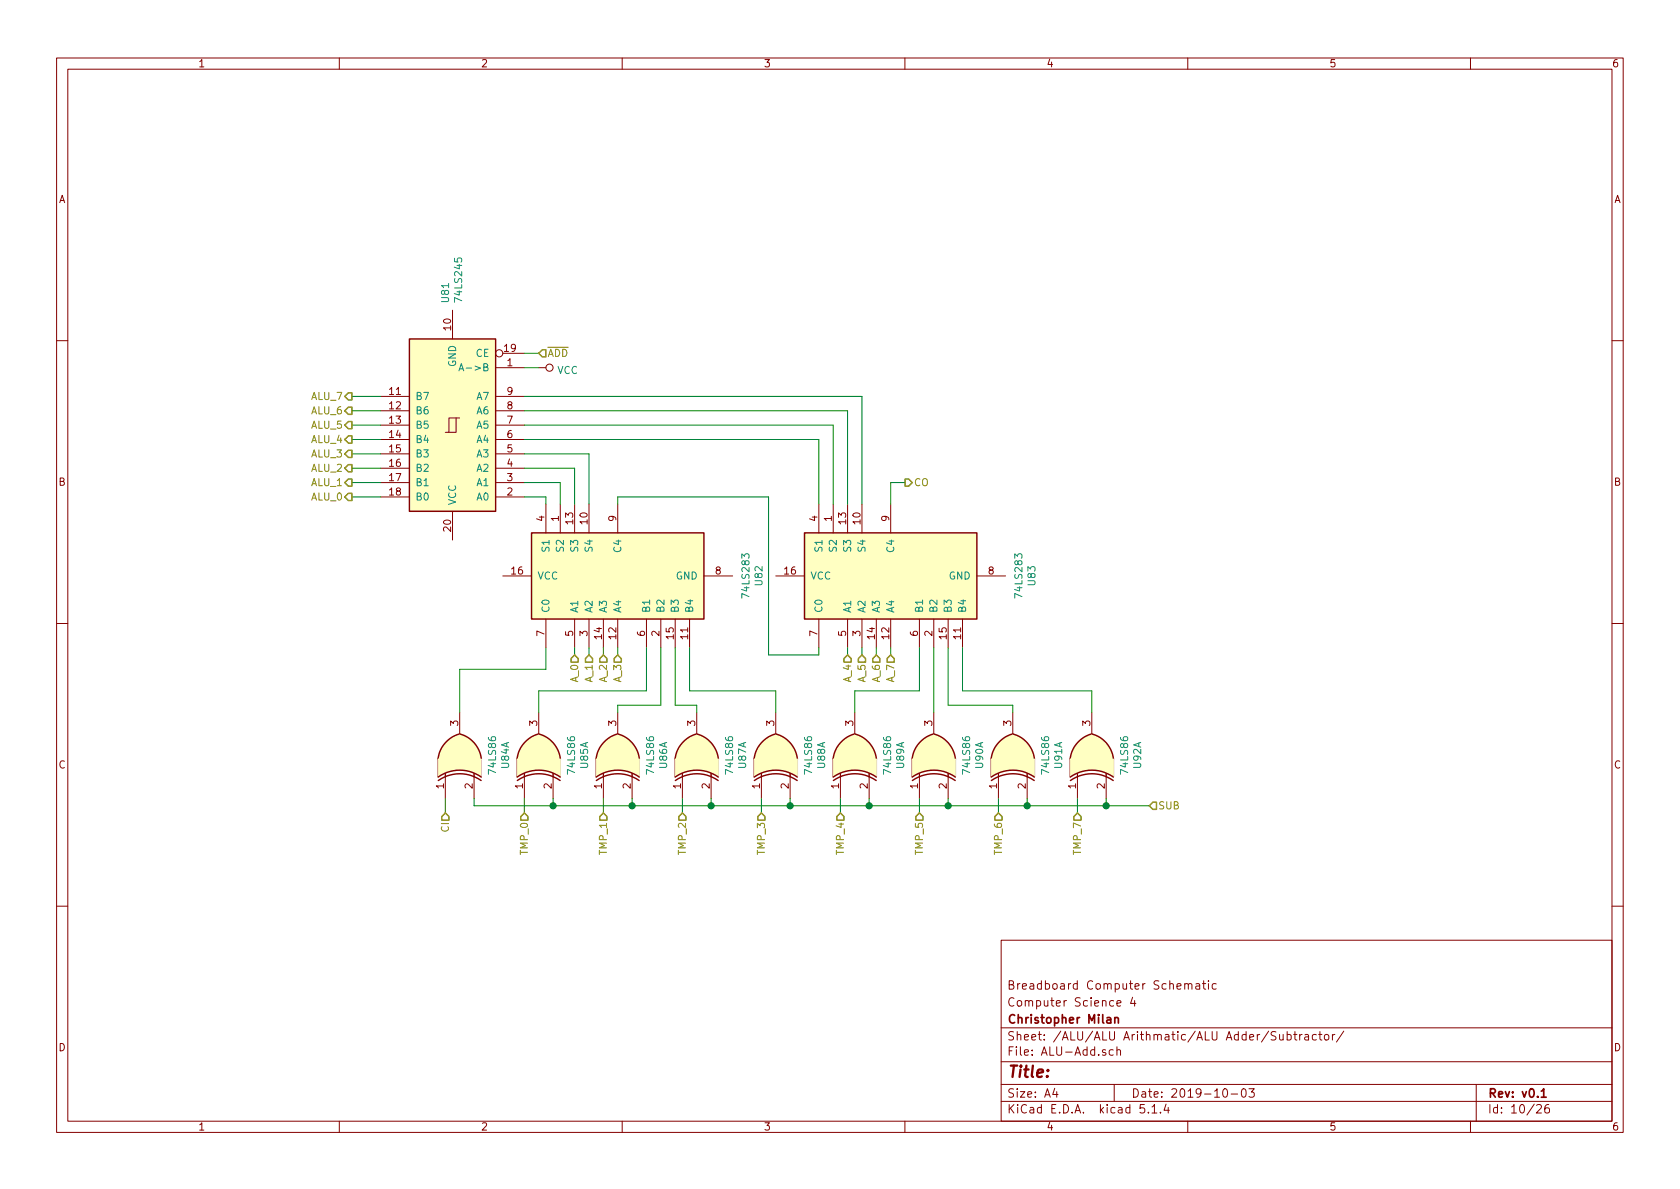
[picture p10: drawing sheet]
<svg xmlns="http://www.w3.org/2000/svg" width="297mm" height="210mm" viewBox="0 0 297 210" stroke-linecap="round" stroke-linejoin="round" font-family="sans-serif">
<g fill="none" stroke="#840000" stroke-width=".18">
<path d="M10 10.3h277v189.9h-277zM12 12.2h273v186.1h-273zM60 10.3v1.9M110 10.3v1.9M160 10.3v1.9M210 10.3v1.9M260 10.3v1.9M80 54.9v5M10 60.2h2M67.3 70.1h5.1M67.3 72.6h5.1M67.3 75.2h5.1"/>
<path d="M67.3 77.7h5.1M80.6 73.9v2.5h-1.2M81.3 73.9h-1.9v2.5h-.7M87.6 65h5.1M87.6 70.1h5.1M87.6 72.6h5.1M87.6 75.2h5.1M87.6 77.7h5.1M88.9 62.5h3.8M95.2 65h1.3M285 60.2h2M67.3 80.3h5.1"/>
<path d="M67.3 82.8h5.1M67.3 85.3h5.1M67.3 87.9h5.1M80 90.4v5.1M87.6 80.3h5.1M87.6 82.8h5.1M87.6 85.3h5.1M87.6 87.9h5.1M96.5 89.1v5.1M99.1 89.1v5.1M101.6 89.1v5.1M104.1 89.1v5.1"/>
<path d="M109.2 89.1v5.1M144.8 89.1v5.1M147.3 89.1v5.1M149.9 89.1v5.1M152.4 89.1v5.1M157.5 89.1v5.1M10 110.3h2M88.9 101.8h5.1M96.5 109.5v5M101.6 109.5v5M104.1 109.5v5M106.7 109.5v5"/>
<path d="M109.2 109.5v5M114.3 109.5v5M116.8 109.5v5M119.4 109.5v5M121.9 109.5v5M124.5 101.8h5M137.2 101.8h5M144.8 109.5v5M149.9 109.5v5M152.4 109.5v5M154.9 109.5v5M157.5 109.5v5"/>
<path d="M162.6 109.5v5M165.1 109.5v5M167.6 109.5v5M170.2 109.5v5M172.7 101.8h5.1M285 110.3h2M78.7 136.8v4.4M81.3 126v3.8M83.8 136.8v4.4M92.7 136.8v4.4M95.2 126v3.8M97.8 136.8v4.4"/>
<path d="M106.7 136.8v4.4M109.2 126v3.8M111.8 136.8v4.4M120.6 136.8v4.4M123.2 126v3.8M125.7 136.8v4.4M134.6 136.8v4.4M137.2 126v3.8M139.7 136.8v4.4M148.6 136.8v4.4M151.1 126v3.8M153.7 136.8v4.4"/>
<path d="M162.6 136.8v4.4M165.1 126v3.8M167.6 136.8v4.4M176.5 136.8v4.4M179.1 126v3.8M181.6 136.8v4.4M190.5 136.8v4.4M193 126v3.8M195.6 136.8v4.4M10 160.2h2M177 166.3h108v32h-108zM197.5 177.4l.7-.1-.1-.3-.4-.1-.2 .2 .1 .7h.5"/>
<path d="M200.3 176.3l-.4 1.1h.9M200.6 176.9v1M209.5 174.1l.2-.2 .3 .1 .1 .9M210.1 174.1l.2-.2 .4 .1v.9M211.5 174h.5l.1 .9M212.1 174.3l-.5 .1-.2 .2 .1 .2 .1 .1 .5-.1M212.6 173.9h.6M212.8 173.4v1.3l.4 .2M213.7 173.4v.2M213.7 173.9v1M215 174l-.4-.1-.3 .3 .2 .6h.5M285 160.2h2"/>
<path d="M60 198.3v1.9M110 198.3v1.9M160 198.3v1.9M177 194.8h108M177 191.8h108M177 187.8h108M177 181.8h108M186.5 192.5l-.4 1h1M186.8 193v1M195.5 185.7l-.4-.1-.2 .2 .1 .2 .5 .2v.3h-.6M196.8 185.7l-.4-.1-.3 .3 .1 .6 .2 .1 .4-.1M197 191.8v3"/>
<path d="M197.5 185.7l.2-.1 .3 .1 .1 .9M197.5 185.1v1.5M202.3 195.3h-.7l-.1 .7 .3-.1 .5 .1 .1 .2-.1 .5-.2 .1-.6-.1M203 196.7v.1M203.7 195.8l.4-.5v1.5M203.7 196.8h.8M205.2 196.7v.1M206.2 195.2l-.4 1.1h1M206.6 195.8v1M210 198.3v1.9M216.3 192.7l.4-.2a.94 .94 0 0 1 0 1.5 .79 .79 0 0 1-.4-1.3zM217.7 193.5h1.1"/>
<path d="M219.6 192.7l.4-.2a.94 .94 0 0 1 0 1.5 .82 .82 0 0 1-.4-1.3zM220.8 192.5h1l-.5 .6 .4 .1v.7l-.2 .1-.7-.1M226.2 182.9l.1 .9 .4 .1 .2-.1M226.9 182.9v1M227.6 183l.4-.1 .3 .3-.1 .6-.2 .1-.4-.1M227.6 182.4v1.5M228.7 182.9h.6M229 182.4v1.3l.3 .2M229.8 182.9v1M230.2 182.9l-.4 .3M230.7 183h.6l.1 .9M231.4 183.3l-.5 .1-.2 .2 .2 .3 .5-.1"/>
<path d="M232.7 183l-.4-.1-.3 .3 .1 .6 .2 .1 .4-.1M233.1 182.9h.6M233.4 182.4v1.3l.3 .2M234.2 183.1l.2-.2 .5 .2v.7l-.3 .1-.4-.1zM235.6 182.9v1M236 182.9l-.4 .3M237.6 182.3l-1.3 2M260 198.3v1.9M261 191.8v6.5M271.7 195.5l.2-.2h.4l.2 .5-.9 1h.9M273.8 195.3a.59 .59 0 0 0-.7 .7l.1 .7 .2 .1 .5-.1 .1-.5-.2-.2-.4-.1-.3 .3"/>
<circle cx="88.3" cy="62.5" r=".63"/>
<circle cx="97.2" cy="65" r=".63"/>
</g>
<path d="M197.1 179.9v1M195.7 180h.6l.1 .9M196.4 180.3l-.5 .1-.2 .2v.2l.2 .1 .5-.1M197.1 180.1l.2-.2 .4 .1v.9M272.5 193l.4-.5v1.5M272.5 194h.9" fill="none" stroke="#840000" stroke-width=".3"/>
<g fill="#ffffc2" stroke="#ffffc2" stroke-width=".18">
<path d="M120.9 131.1l1-.8 1.3-.5 1.3 5-5.1-.6a5.1 5.1 0 0 1 1.5-3.1z"/>
<path d="M123.2 129.8a5.2 5.2 0 0 1 3.8 4.4l-5.1 .6z"/>
<path d="M127 134.2v3.2z"/>
<path d="M119.4 134.2v3.2z"/>
<path d="M119.4 134.2h7.6v3.2a6.7 6.7 0 0 0-7.6 0z"/>
<path d="M94 94.2h30.5v15.3h-30.5z"/>
<path d="M142.2 94.2h30.5v15.3h-30.5z"/>
<path d="M176.7 131.1l1.1-.8 1.2-.5 1.4 5-5.2-.6a5.1 5.1 0 0 1 1.5-3.1z"/>
<path d="M179.1 129.8a5.2 5.2 0 0 1 3.8 4.4l-5.2 .6z"/>
<path d="M182.9 134.2v3.2z"/>
<path d="M175.3 134.2v3.2z"/>
<path d="M175.3 134.2h7.6v3.2a6.7 6.7 0 0 0-7.6 0z"/>
<path d="M190.7 131.1l1.1-.8 1.2-.5 1.4 5-5.2-.6a5.1 5.1 0 0 1 1.5-3.1z"/>
<path d="M193.1 129.8a5.2 5.2 0 0 1 3.8 4.4l-5.2 .6z"/>
<path d="M196.8 134.2v3.2z"/>
<path d="M189.2 134.2v3.2z"/>
<path d="M189.2 134.2h7.6v3.2a6.7 6.7 0 0 0-7.6 0z"/>
<path d="M148.8 131.1l1.1-.8 1.2-.5 1.4 5-5.2-.6a5.1 5.1 0 0 1 1.5-3.1z"/>
<path d="M151.2 129.8a5.2 5.2 0 0 1 3.8 4.4l-5.2 .6z"/>
<path d="M154.9 134.2v3.2z"/>
<path d="M147.3 134.2v3.2z"/>
<path d="M147.3 134.2h7.6v3.2a6.7 6.7 0 0 0-7.6 0z"/>
<path d="M162.8 131.1l1-.8 1.3-.5 1.3 5-5.1-.6a5.1 5.1 0 0 1 1.5-3.1z"/>
<path d="M165.1 129.8a5.2 5.2 0 0 1 3.8 4.4l-5.1 .6z"/>
<path d="M168.9 134.2v3.2z"/>
<path d="M161.3 134.2v3.2z"/>
<path d="M161.3 134.2h7.6v3.2a6.7 6.7 0 0 0-7.6 0z"/>
<path d="M72.4 59.9h15.2v30.5h-15.2z"/>
<path d="M78.9 131.1l1.1-.8 1.3-.5 1.3 5-5.2-.6a5.1 5.1 0 0 1 1.5-3.1z"/>
<path d="M81.3 129.8a5.2 5.2 0 0 1 3.8 4.4l-5.1 .6z"/>
<path d="M85.1 134.2v3.2z"/>
<path d="M77.5 134.2v3.2z"/>
<path d="M77.5 134.2h7.6v3.2a6.7 6.7 0 0 0-7.6 0z"/>
<path d="M106.9 131.1l1-.8 1.3-.5 1.3 5-5.1-.6a5.1 5.1 0 0 1 1.5-3.1z"/>
<path d="M109.2 129.8a5.2 5.2 0 0 1 3.9 4.4l-5.2 .6z"/>
<path d="M113 134.2v3.2z"/>
<path d="M105.4 134.2v3.2z"/>
<path d="M105.4 134.2h7.6v3.2a6.7 6.7 0 0 0-7.6 0z"/>
<path d="M92.9 131.1l1.1-.8 1.2-.5 1.4 5-5.2-.6a5.1 5.1 0 0 1 1.5-3.1z"/>
<path d="M95.3 129.8a5.2 5.2 0 0 1 3.8 4.4l-5.2 .6z"/>
<path d="M99.1 134.2v3.2z"/>
<path d="M91.4 134.2v3.2z"/>
<path d="M91.4 134.2h7.7v3.2a6.7 6.7 0 0 0-7.7 0z"/>
<path d="M134.8 131.1l1.1-.8 1.2-.5 1.4 5-5.2-.6a5.1 5.1 0 0 1 1.5-3.1z"/>
<path d="M137.2 129.8a5.2 5.2 0 0 1 3.8 4.4l-5.2 .6z"/>
<path d="M141 134.2v3.2z"/>
<path d="M133.3 134.2v3.2z"/>
<path d="M133.3 134.2h7.7v3.2a6.7 6.7 0 0 0-7.7 0z"/>
</g>
<g fill="none" stroke="#840000" stroke-width=".25">
<path d="M72.4 59.9h15.2v30.5h-15.2zM94 94.2h30.5v15.3h-30.5zM142.2 94.2h30.5v15.3h-30.5zM77.5 134.2v3.2M77.5 138a6.6 6.6 0 0 1 7.6 0M77.5 137.4a6.6 6.6 0 0 1 7.6 0M81.3 129.8a5.2 5.2 0 0 0-3.9 4.4M81.3 129.8a5.2 5.2 0 0 1 3.8 4.4M85.1 134.2v3.2M91.4 134.2v3.2M91.5 138a6.6 6.6 0 0 1 7.5 0M91.5 137.4a6.6 6.6 0 0 1 7.5 0"/>
<path d="M95.2 129.8a5.2 5.2 0 0 0-3.8 4.4M95.3 129.8a5.2 5.2 0 0 1 3.8 4.4M99.1 134.2v3.2M105.4 134.2v3.2M105.4 138a6.6 6.6 0 0 1 7.6 0M105.4 137.4a6.6 6.6 0 0 1 7.6 0M109.2 129.8a5.2 5.2 0 0 0-3.8 4.4M109.2 129.8a5.2 5.2 0 0 1 3.9 4.4M113 134.2v3.2M119.4 134.2v3.2M119.4 138a6.6 6.6 0 0 1 7.6 0M119.4 137.4a6.6 6.6 0 0 1 7.6 0"/>
<path d="M123.2 129.8a5.2 5.2 0 0 0-3.8 4.4M123.2 129.8a5.2 5.2 0 0 1 3.8 4.4M127 134.2v3.2M133.3 134.2v3.2M133.4 138a6.6 6.6 0 0 1 7.5 0M133.4 137.4a6.6 6.6 0 0 1 7.5 0M137.1 129.8a5.2 5.2 0 0 0-3.8 4.4M137.2 129.8a5.2 5.2 0 0 1 3.8 4.4M141 134.2v3.2M147.3 134.2v3.2M147.3 138a6.6 6.6 0 0 1 7.6 0M147.3 137.4a6.6 6.6 0 0 1 7.6 0"/>
<path d="M151.1 129.8a5.2 5.2 0 0 0-3.8 4.4M151.2 129.8a5.2 5.2 0 0 1 3.8 4.4M154.9 134.2v3.2M161.3 134.2v3.2M161.3 138a6.6 6.6 0 0 1 7.6 0M161.3 137.4a6.6 6.6 0 0 1 7.6 0M165.1 129.8a5.2 5.2 0 0 0-3.8 4.4M165.1 129.8a5.2 5.2 0 0 1 3.8 4.4M168.9 134.2v3.2M175.3 134.2v3.2M175.3 138a6.6 6.6 0 0 1 7.6 0M175.3 137.4a6.6 6.6 0 0 1 7.6 0"/>
<path d="M179 129.8a5.2 5.2 0 0 0-3.8 4.4M179.1 129.8a5.2 5.2 0 0 1 3.8 4.4M182.9 134.2v3.2M189.2 134.2v3.2M189.3 138a6.6 6.6 0 0 1 7.5 0M189.3 137.4a6.6 6.6 0 0 1 7.5 0M193 129.8a5.2 5.2 0 0 0-3.8 4.4M193.1 129.8a5.2 5.2 0 0 1 3.8 4.4M196.8 134.2v3.2"/>
</g>
<path d="M81.2 65.6l.4-1.3 .4 1.3M81.3 65.2h.6" fill="none" stroke="#008484" stroke-width=".18"/>
<g fill="none" stroke="#008400" stroke-width=".18">
<path d="M62.2 77.7h5.1M62.2 75.2h5.1M62.2 72.6h5.1M62.2 70.1h5.1M92.7 77.7h52.1v11.4M92.7 75.2h54.6v13.9M92.7 72.6h57.2v16.5M92.7 70.1h59.7v19M92.7 65h2.5M92.7 62.5h2.5M62.2 87.9h5.1M62.2 85.3h5.1"/>
<path d="M62.2 82.8h5.1M62.2 80.3h5.1M92.7 82.8h8.9v6.3M92.7 80.3h11.4v8.8M92.7 87.9h3.8v1.2M92.7 85.3h6.4v3.8M109.2 89.1v-1.2h26.7v27.9h8.9v-1.3M160 85.3h-2.5v3.8M96.5 114.5v3.9h-15.2v7.6M101.6 114.5v1.3M104.1 114.5v1.3M106.7 114.5v1.3"/>
<path d="M109.2 114.5v1.3M114.3 114.5v7.7h-19.1v3.8M116.8 114.5v10.2h-7.6v1.3M119.4 114.5v10.2h3.8v1.3M121.9 114.5v7.7h15.3v3.8M149.9 114.5v1.3M152.4 114.5v1.3M154.9 114.5v1.3M157.5 114.5v1.3M162.6 114.5v7.7h-11.5v3.8M165.1 114.5v11.5M167.6 114.5v10.2h11.5v1.3"/>
<path d="M170.2 114.5v7.7h22.8v3.8M78.7 141.2v2.6M83.8 141.2v1.3h119.4M92.7 141.2v2.6M97.8 141.2v1.3M106.7 141.2v2.6M111.8 141.2v1.3M120.6 141.2v2.6M125.7 141.2v1.3M134.6 141.2v2.6M139.7 141.2v1.3M148.6 141.2v2.6"/>
<path d="M153.7 141.2v1.3M162.6 141.2v2.6M167.6 141.2v1.3M176.5 141.2v2.6M181.6 141.2v1.3M190.5 141.2v2.6M195.6 141.2v1.3"/>
</g>
<g fill="none" stroke="#848400" stroke-width=".25">
<path d="M61.6 69.5h.6v1.2h-.6l-.6-.6zM61.6 74.5h.6v1.3h-.6l-.6-.6zM61.6 79.6h.6v1.3h-.6l-.6-.6zM61.6 77.1h.6v1.3h-.6l-.6-.7zM61.6 72h.6v1.3h-.6l-.6-.7zM95.9 61.8h.6v1.3h-.6l-.7-.6zM61.6 87.2h.6v1.3h-.6l-.6-.6zM61.6 84.7h.6v1.3h-.6l-.6-.7zM61.6 82.2h.6v1.2h-.6l-.6-.6zM160 84.7h.7l.6 .6-.6 .7h-.7zM101.6 115.8l.6 .7v.6h-1.2v-.6zM104.1 115.8l.7 .7v.6h-1.3v-.6z"/>
<path d="M106.7 115.8l.6 .7v.6h-1.3v-.6zM109.2 115.8l.7 .7v.6h-1.3v-.6zM149.2 116.5l.7-.7 .6 .7v.6h-1.3zM152.4 115.8l.6 .7v.6h-1.2v-.6zM154.9 115.8l.7 .7v.6h-1.3v-.6zM157.5 115.8l.6 .7v.6h-1.3v-.6zM78.7 143.8l.7 .6v.6h-1.3v-.6zM92.7 143.8l.6 .6v.6h-1.2v-.6zM106.7 143.8l.6 .6v.6h-1.3v-.6zM120.6 143.8l.7 .6v.6h-1.3v-.6zM134.6 143.8l.7 .6v.6h-1.3v-.6zM148.6 143.8l.6 .6v.6h-1.2v-.6z"/>
<path d="M162.6 143.8l.6 .6v.6h-1.3v-.6zM176.5 143.8l.7 .6v.6h-1.3v-.6zM190.5 143.8l.6 .6v.6h-1.2v-.6zM203.8 141.9h.7v1.2h-.7l-.6-.6z"/>
</g>
<g fill="#008400" stroke="#008400" stroke-width=".25">
<circle cx="153.7" cy="142.5" r=".51"/>
<circle cx="167.6" cy="142.5" r=".51"/>
<circle cx="181.6" cy="142.5" r=".51"/>
<circle cx="139.7" cy="142.5" r=".51"/>
<circle cx="125.7" cy="142.5" r=".51"/>
<circle cx="195.6" cy="142.5" r=".51"/>
<circle cx="97.8" cy="142.5" r=".51"/>
<circle cx="111.8" cy="142.5" r=".51"/>
</g>
<text font-size="2.8" fill="#840000" x="178" y="190.5">Title:</text>
<g font-size="2.1" fill="#840000">
<text x="178" y="178">Computer Science 4</text>
<text x="178" y="175">Breadboard Computer Schematic</text>
<text x="178" y="184">Sheet: /ALU/ALU Arithmatic/ALU Adder/Subtractor/</text>
<text x="178" y="181">Christopher Milan</text>
<text x="178" y="186.7">File: ALU-Add.sch</text>
<text x="178" y="196.9">KiCad E.D.A. kicad 5.1.4</text>
<text x="178" y="194.1">Size: A4</text>
<text x="200" y="194.1">Date: 2019-10-03</text>
<text x="263" y="194.1">Rev: v0.1</text>
<text x="263" y="196.9">Id: 10/26</text>
</g>
<g font-size="1.8" fill="#840000">
<text x="35" y="11.9">1</text>
<text x="85" y="11.9">2</text>
<text x="135" y="11.9">3</text>
<text x="185" y="11.9">4</text>
<text x="235" y="11.9">5</text>
<text x="285" y="11.9">6</text>
<text x="10.4" y="35.9">A</text>
<text x="285.4" y="35.9">A</text>
<text x="79.8" y="58.4" transform="rotate(-90 79.8 58.4)">10</text>
<text x="89.2" y="62.2">19</text>
<text x="89.7" y="64.8">1</text>
<text x="68.9" y="69.8">11</text>
<text x="89.7" y="69.8">9</text>
<text x="68.9" y="72.4">12</text>
<text x="68.9" y="74.9">13</text>
<text x="68.9" y="77.5">14</text>
<text x="89.7" y="77.5">6</text>
<text x="89.7" y="74.9">7</text>
<text x="89.7" y="72.4">8</text>
<text x="68.9" y="80">15</text>
<text x="68.9" y="82.5">16</text>
<text x="89.7" y="82.5">4</text>
<text x="89.7" y="80">5</text>
<text x="10.4" y="85.9">B</text>
<text x="68.9" y="85.1">17</text>
<text x="68.9" y="87.6">18</text>
<text x="89.7" y="87.6">2</text>
<text x="89.7" y="85.1">3</text>
<text x="285.4" y="85.9">B</text>
<text x="79.8" y="93.9" transform="rotate(-90 79.8 93.9)">20</text>
<text x="96.3" y="92.2" transform="rotate(-90 96.3 92.2)">4</text>
<text x="98.8" y="92.2" transform="rotate(-90 98.8 92.2)">1</text>
<text x="101.3" y="92.7" transform="rotate(-90 101.3 92.7)">13</text>
<text x="103.9" y="92.7" transform="rotate(-90 103.9 92.7)">10</text>
<text x="109" y="92.2" transform="rotate(-90 109 92.2)">9</text>
<text x="144.5" y="92.2" transform="rotate(-90 144.5 92.2)">4</text>
<text x="147.1" y="92.2" transform="rotate(-90 147.1 92.2)">1</text>
<text x="149.6" y="92.7" transform="rotate(-90 149.6 92.7)">13</text>
<text x="152.1" y="92.7" transform="rotate(-90 152.1 92.7)">10</text>
<text x="157.2" y="92.2" transform="rotate(-90 157.2 92.2)">9</text>
<text x="90.5" y="101.6">16</text>
<text x="126.5" y="101.6">8</text>
<text x="138.7" y="101.6">16</text>
<text x="174.8" y="101.6">8</text>
<text x="96.3" y="112.5" transform="rotate(-90 96.3 112.5)">7</text>
<text x="101.3" y="112.5" transform="rotate(-90 101.3 112.5)">5</text>
<text x="103.9" y="112.5" transform="rotate(-90 103.9 112.5)">3</text>
<text x="106.4" y="113" transform="rotate(-90 106.4 113)">14</text>
<text x="109" y="113" transform="rotate(-90 109 113)">12</text>
<text x="114" y="112.5" transform="rotate(-90 114 112.5)">6</text>
<text x="116.6" y="112.5" transform="rotate(-90 116.6 112.5)">2</text>
<text x="119.1" y="113" transform="rotate(-90 119.1 113)">15</text>
<text x="121.7" y="113" transform="rotate(-90 121.7 113)">11</text>
<text x="144.5" y="112.5" transform="rotate(-90 144.5 112.5)">7</text>
<text x="149.6" y="112.5" transform="rotate(-90 149.6 112.5)">5</text>
<text x="152.1" y="112.5" transform="rotate(-90 152.1 112.5)">3</text>
<text x="154.7" y="113" transform="rotate(-90 154.7 113)">14</text>
<text x="157.2" y="113" transform="rotate(-90 157.2 113)">12</text>
<text x="162.3" y="112.5" transform="rotate(-90 162.3 112.5)">6</text>
<text x="164.8" y="112.5" transform="rotate(-90 164.8 112.5)">2</text>
<text x="167.4" y="113" transform="rotate(-90 167.4 113)">15</text>
<text x="169.9" y="113" transform="rotate(-90 169.9 113)">11</text>
<text x="81" y="128.4" transform="rotate(-90 81 128.4)">3</text>
<text x="95" y="128.4" transform="rotate(-90 95 128.4)">3</text>
<text x="109" y="128.4" transform="rotate(-90 109 128.4)">3</text>
<text x="122.9" y="128.4" transform="rotate(-90 122.9 128.4)">3</text>
<text x="136.9" y="128.4" transform="rotate(-90 136.9 128.4)">3</text>
<text x="150.9" y="128.4" transform="rotate(-90 150.9 128.4)">3</text>
<text x="164.8" y="128.4" transform="rotate(-90 164.8 128.4)">3</text>
<text x="178.8" y="128.4" transform="rotate(-90 178.8 128.4)">3</text>
<text x="192.8" y="128.4" transform="rotate(-90 192.8 128.4)">3</text>
<text x="10.4" y="135.9">C</text>
<text x="285.4" y="135.9">C</text>
<text x="78.5" y="139.5" transform="rotate(-90 78.5 139.5)">1</text>
<text x="83.6" y="139.5" transform="rotate(-90 83.6 139.5)">2</text>
<text x="92.5" y="139.5" transform="rotate(-90 92.5 139.5)">1</text>
<text x="97.5" y="139.5" transform="rotate(-90 97.5 139.5)">2</text>
<text x="106.4" y="139.5" transform="rotate(-90 106.4 139.5)">1</text>
<text x="111.5" y="139.5" transform="rotate(-90 111.5 139.5)">2</text>
<text x="120.4" y="139.5" transform="rotate(-90 120.4 139.5)">1</text>
<text x="125.5" y="139.5" transform="rotate(-90 125.5 139.5)">2</text>
<text x="134.4" y="139.5" transform="rotate(-90 134.4 139.5)">1</text>
<text x="139.4" y="139.5" transform="rotate(-90 139.4 139.5)">2</text>
<text x="148.3" y="139.5" transform="rotate(-90 148.3 139.5)">1</text>
<text x="153.4" y="139.5" transform="rotate(-90 153.4 139.5)">2</text>
<text x="162.3" y="139.5" transform="rotate(-90 162.3 139.5)">1</text>
<text x="167.4" y="139.5" transform="rotate(-90 167.4 139.5)">2</text>
<text x="176.3" y="139.5" transform="rotate(-90 176.3 139.5)">1</text>
<text x="181.4" y="139.5" transform="rotate(-90 181.4 139.5)">2</text>
<text x="190.2" y="139.5" transform="rotate(-90 190.2 139.5)">1</text>
<text x="195.3" y="139.5" transform="rotate(-90 195.3 139.5)">2</text>
<text x="10.4" y="185.9">D</text>
<text x="285.4" y="185.9">D</text>
<text x="35" y="199.9">1</text>
<text x="85" y="199.9">2</text>
<text x="135" y="199.9">3</text>
<text x="185" y="199.9">4</text>
<text x="235" y="199.9">5</text>
<text x="285" y="199.9">6</text>
</g>
<g font-size="1.8" fill="#008484">
<text x="79.4" y="53.4" transform="rotate(-90 79.4 53.4)">U81</text>
<text x="81.7" y="53.1" transform="rotate(-90 81.7 53.1)">74LS245</text>
<text x="80.6" y="64.9" transform="rotate(-90 80.6 64.9)">GND</text>
<text x="82.4" y="65.7">A-&gt;B</text>
<text x="84.2" y="63.1">CE</text>
<text x="73.4" y="70.7">B7</text>
<text x="84.4" y="70.7">A7</text>
<text x="98.5" y="66.1">VCC</text>
<text x="73.4" y="73.3">B6</text>
<text x="73.4" y="75.8">B5</text>
<text x="84.4" y="75.8">A5</text>
<text x="84.4" y="73.3">A6</text>
<text x="73.4" y="78.4">B4</text>
<text x="73.4" y="80.9">B3</text>
<text x="73.4" y="83.4">B2</text>
<text x="84.4" y="83.4">A2</text>
<text x="84.4" y="80.9">A3</text>
<text x="84.4" y="78.4">A4</text>
<text x="73.4" y="86">B1</text>
<text x="73.4" y="88.5">B0</text>
<text x="80.6" y="89.4" transform="rotate(-90 80.6 89.4)">VCC</text>
<text x="84.4" y="88.5">A0</text>
<text x="84.4" y="86">A1</text>
<text x="97.2" y="97.4" transform="rotate(-90 97.2 97.4)">S1</text>
<text x="99.7" y="97.4" transform="rotate(-90 99.7 97.4)">S2</text>
<text x="102.2" y="97.4" transform="rotate(-90 102.2 97.4)">S3</text>
<text x="104.8" y="97.4" transform="rotate(-90 104.8 97.4)">S4</text>
<text x="109.9" y="97.5" transform="rotate(-90 109.9 97.5)">C4</text>
<text x="145.4" y="97.4" transform="rotate(-90 145.4 97.4)">S1</text>
<text x="148" y="97.4" transform="rotate(-90 148 97.4)">S2</text>
<text x="150.5" y="97.4" transform="rotate(-90 150.5 97.4)">S3</text>
<text x="153" y="97.4" transform="rotate(-90 153 97.4)">S4</text>
<text x="158.1" y="97.5" transform="rotate(-90 158.1 97.5)">C4</text>
<text x="95" y="102.5">VCC</text>
<text x="119.5" y="102.5">GND</text>
<text x="132.5" y="105.4" transform="rotate(-90 132.5 105.4)">74LS283</text>
<text x="134.8" y="103.5" transform="rotate(-90 134.8 103.5)">U82</text>
<text x="143.3" y="102.5">VCC</text>
<text x="167.8" y="102.5">GND</text>
<text x="180.8" y="105.4" transform="rotate(-90 180.8 105.4)">74LS283</text>
<text x="183.1" y="103.5" transform="rotate(-90 183.1 103.5)">U83</text>
<text x="97.2" y="108.5" transform="rotate(-90 97.2 108.5)">C0</text>
<text x="102.2" y="108.5" transform="rotate(-90 102.2 108.5)">A1</text>
<text x="104.8" y="108.5" transform="rotate(-90 104.8 108.5)">A2</text>
<text x="107.3" y="108.5" transform="rotate(-90 107.3 108.5)">A3</text>
<text x="109.9" y="108.5" transform="rotate(-90 109.9 108.5)">A4</text>
<text x="114.9" y="108.5" transform="rotate(-90 114.9 108.5)">B1</text>
<text x="117.5" y="108.5" transform="rotate(-90 117.5 108.5)">B2</text>
<text x="120" y="108.5" transform="rotate(-90 120 108.5)">B3</text>
<text x="122.6" y="108.5" transform="rotate(-90 122.6 108.5)">B4</text>
<text x="145.4" y="108.5" transform="rotate(-90 145.4 108.5)">C0</text>
<text x="150.5" y="108.5" transform="rotate(-90 150.5 108.5)">A1</text>
<text x="153" y="108.5" transform="rotate(-90 153 108.5)">A2</text>
<text x="155.6" y="108.5" transform="rotate(-90 155.6 108.5)">A3</text>
<text x="158.1" y="108.5" transform="rotate(-90 158.1 108.5)">A4</text>
<text x="163.2" y="108.5" transform="rotate(-90 163.2 108.5)">B1</text>
<text x="165.7" y="108.5" transform="rotate(-90 165.7 108.5)">B2</text>
<text x="168.3" y="108.5" transform="rotate(-90 168.3 108.5)">B3</text>
<text x="170.8" y="108.5" transform="rotate(-90 170.8 108.5)">B4</text>
<text x="87.7" y="136.7" transform="rotate(-90 87.7 136.7)">74LS86</text>
<text x="90" y="135.9" transform="rotate(-90 90 135.9)">U84A</text>
<text x="101.7" y="136.7" transform="rotate(-90 101.7 136.7)">74LS86</text>
<text x="104" y="135.9" transform="rotate(-90 104 135.9)">U85A</text>
<text x="115.6" y="136.7" transform="rotate(-90 115.6 136.7)">74LS86</text>
<text x="118" y="135.9" transform="rotate(-90 118 135.9)">U86A</text>
<text x="129.6" y="136.7" transform="rotate(-90 129.6 136.7)">74LS86</text>
<text x="131.9" y="135.9" transform="rotate(-90 131.9 135.9)">U87A</text>
<text x="143.6" y="136.7" transform="rotate(-90 143.6 136.7)">74LS86</text>
<text x="145.9" y="135.9" transform="rotate(-90 145.9 135.9)">U88A</text>
<text x="157.6" y="136.7" transform="rotate(-90 157.6 136.7)">74LS86</text>
<text x="159.9" y="135.9" transform="rotate(-90 159.9 135.9)">U89A</text>
<text x="171.5" y="136.7" transform="rotate(-90 171.5 136.7)">74LS86</text>
<text x="173.8" y="135.9" transform="rotate(-90 173.8 135.9)">U90A</text>
<text x="185.5" y="136.7" transform="rotate(-90 185.5 136.7)">74LS86</text>
<text x="187.8" y="135.9" transform="rotate(-90 187.8 135.9)">U91A</text>
<text x="199.5" y="136.7" transform="rotate(-90 199.5 136.7)">74LS86</text>
<text x="201.8" y="135.9" transform="rotate(-90 201.8 135.9)">U92A</text>
</g>
<g font-size="1.8" fill="#848400">
<text x="96.8" y="63.1">ADD</text>
<text x="55.1" y="70.7">ALU_7</text>
<text x="55.1" y="75.8">ALU_5</text>
<text x="55.1" y="73.3">ALU_6</text>
<text x="55.1" y="83.4">ALU_2</text>
<text x="55.1" y="80.9">ALU_3</text>
<text x="55.1" y="78.4">ALU_4</text>
<text x="55.1" y="88.5">ALU_0</text>
<text x="55.1" y="86">ALU_1</text>
<text x="161.5" y="86">CO</text>
<text x="102.2" y="120.6" transform="rotate(-90 102.2 120.6)">A_0</text>
<text x="104.8" y="120.6" transform="rotate(-90 104.8 120.6)">A_1</text>
<text x="107.3" y="120.6" transform="rotate(-90 107.3 120.6)">A_2</text>
<text x="109.9" y="120.6" transform="rotate(-90 109.9 120.6)">A_3</text>
<text x="150.5" y="120.6" transform="rotate(-90 150.5 120.6)">A_4</text>
<text x="153" y="120.6" transform="rotate(-90 153 120.6)">A_5</text>
<text x="155.6" y="120.6" transform="rotate(-90 155.6 120.6)">A_6</text>
<text x="158.1" y="120.6" transform="rotate(-90 158.1 120.6)">A_7</text>
<text x="204.7" y="143.1">SUB</text>
<text x="79.4" y="147.1" transform="rotate(-90 79.4 147.1)">CI</text>
<text x="93.3" y="151" transform="rotate(-90 93.3 151)">TMP_0</text>
<text x="107.3" y="151" transform="rotate(-90 107.3 151)">TMP_1</text>
<text x="121.3" y="151" transform="rotate(-90 121.3 151)">TMP_2</text>
<text x="135.3" y="151" transform="rotate(-90 135.3 151)">TMP_3</text>
<text x="149.2" y="151" transform="rotate(-90 149.2 151)">TMP_4</text>
<text x="163.2" y="151" transform="rotate(-90 163.2 151)">TMP_5</text>
<text x="177.2" y="151" transform="rotate(-90 177.2 151)">TMP_6</text>
<text x="191.1" y="151" transform="rotate(-90 191.1 151)">TMP_7</text>
</g>
</svg>
